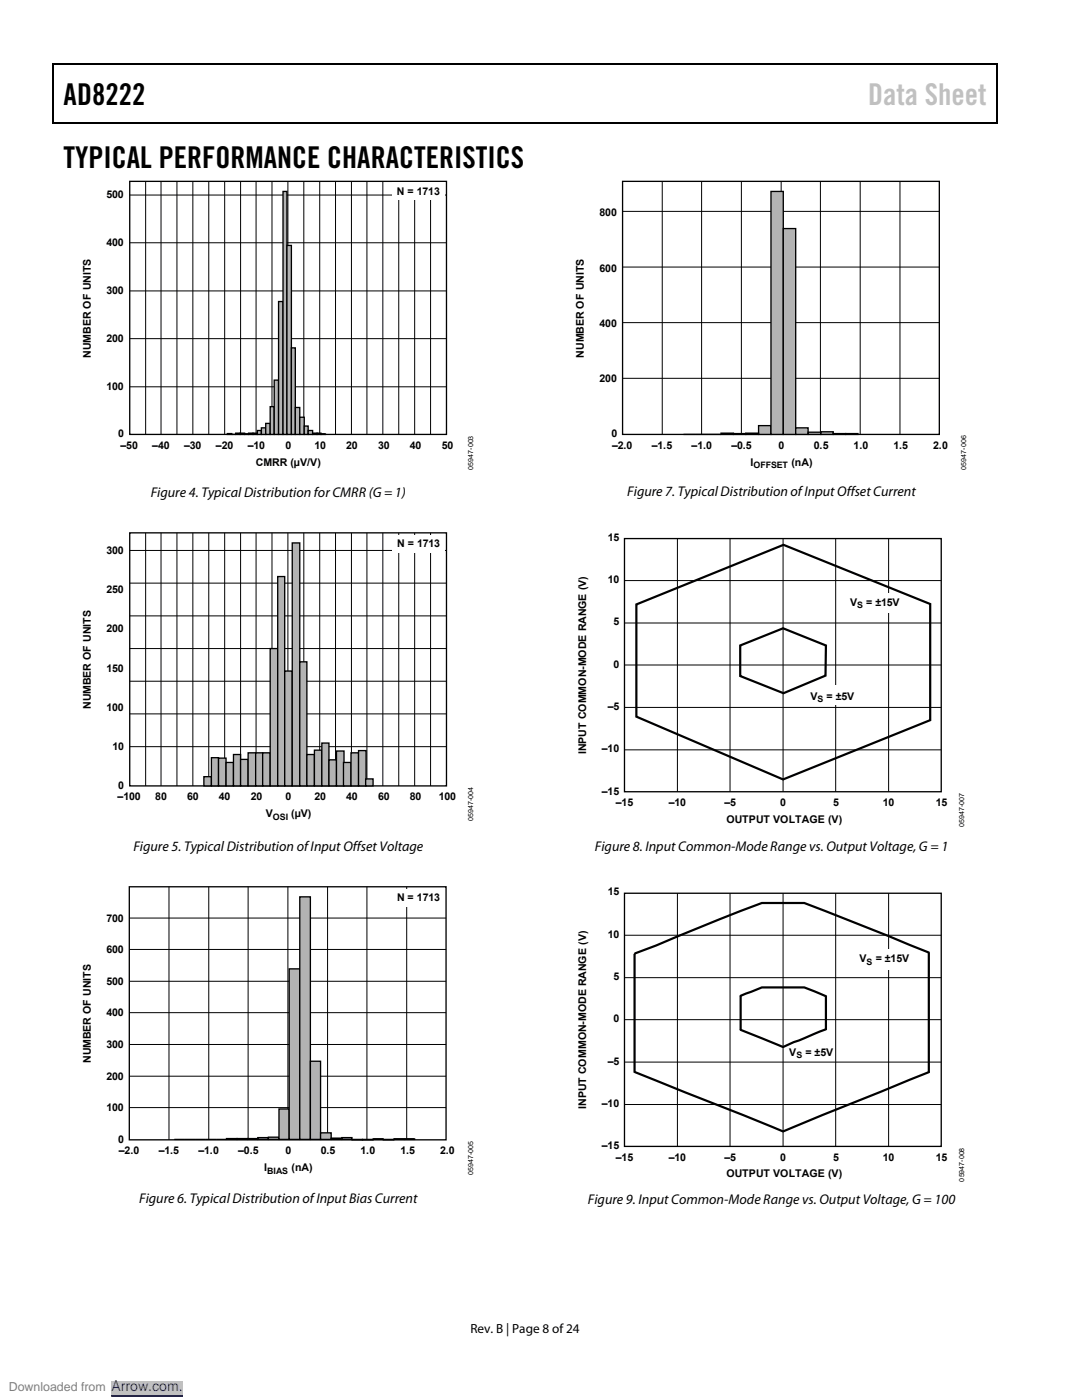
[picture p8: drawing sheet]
<svg xmlns="http://www.w3.org/2000/svg" width="216mm" height="279mm" viewBox="0 0 216 279" stroke-linecap="round" stroke-linejoin="round" font-family="sans-serif">
<path d="M10.5 12.7h.3v1h-.3zM198.8 12.7h.2v1h-.2zM198.8 12.7h.2v.3h-.2zM198.8 24.4h.2v.3h-.2z" fill="#000"/>
<path d="M10.5 12.8h188.3M10.7 13.7v11M198.9 13.7v11M10.5 24.5h188.3" fill="none" stroke="#000" stroke-width=".25"/>
<path d="M25.9 36.2h63.2v50.5h-63.2z" fill="none" stroke="#000" stroke-width=".26"/>
<g fill="none" stroke="#000" stroke-width=".2">
<path d="M25.9 38.9h63.2M29.1 36.2v50.5M32.1 36.2v50.5M35.3 36.2v50.5M38.5 36.2v50.5M41.7 36.2v50.5M44.8 36.2v50.5M48 36.2v50.5M51.1 36.2v50.5M54.3 36.2v50.5M57.4 36.2v50.5M60.6 36.2v50.5"/>
<path d="M63.8 36.2v50.5M67 36.2v50.5M70.1 36.2v50.5M73.2 36.2v50.5M76.4 36.2v50.5M79.6 36.2v50.5M82.7 36.2v50.5M85.9 36.2v50.5M25.9 58.1h63.2M25.9 48.5h63.2M25.9 77.2h63.2M25.9 67.6h63.2"/>
</g>
<g fill="#b3b3b3" stroke="#000" stroke-width=".26">
<path d="M45.4 86.5h.8v.2h-.8z"/>
<path d="M46.2 86.7h.8z"/>
<path d="M47 86.4h.9v.3h-.9z"/>
<path d="M47.9 86.4h.9v.3h-.9z"/>
<path d="M48.8 86.6l.8 .1z"/>
<path d="M49.6 86.4h.9v.3h-.9z"/>
<path d="M50.5 86.4h.9v.3h-.9z"/>
<path d="M51.4 85.9h.8v.8h-.8z"/>
<path d="M52.2 85.4h.8v1.3h-.8z"/>
<path d="M53 84.5h.9v2.2h-.9z"/>
<path d="M53.9 81.2h.8v5.5h-.8z"/>
<path d="M54.7 75.9h.9v10.8h-.9z"/>
<path d="M55.6 60.2h.9v26.5h-.9z"/>
<path d="M56.5 38.2h.8v48.5h-.8z"/>
<path d="M57.3 49h.8v37.7h-.8z"/>
<path d="M58.1 69.4h.8v17.3h-.8z"/>
<path d="M58.9 81.3h.9v5.4h-.9z"/>
<path d="M59.8 83.3h.9v3.4h-.9z"/>
<path d="M60.7 85h.8v1.7h-.8z"/>
<path d="M61.5 85.9h.9v.8h-.9z"/>
<path d="M62.4 86.4h.9v.3h-.9z"/>
<path d="M63.3 86.4h.8v.3h-.8z"/>
<path d="M64.1 86.6l.8 .1z"/>
</g>
<path d="M78.3 36.4h10.4v3.6h-10.4z" fill="#fff"/>
<path d="M25.9 106.3h63.2v50.5h-63.2z" fill="none" stroke="#000" stroke-width=".26"/>
<g fill="none" stroke="#000" stroke-width=".2">
<path d="M25.9 109.9h63.2M29.1 106.3v50.5M32.1 106.3v50.5M35.3 106.3v50.5M38.5 106.3v50.5M41.7 106.3v50.5M44.8 106.3v50.5M48 106.3v50.5M51.1 106.3v50.5M54.3 106.3v50.5M57.4 106.3v50.5M60.6 106.3v50.5"/>
<path d="M63.8 106.3v50.5M67 106.3v50.5M70.1 106.3v50.5M73.2 106.3v50.5M76.4 106.3v50.5M79.6 106.3v50.5M82.7 106.3v50.5M85.9 106.3v50.5M25.9 136h63.2M25.9 129.4h63.2M25.9 149h63.2M25.9 142.5h63.2"/>
</g>
<path d="M78.3 106.8h10.5v3.4h-10.5z" fill="#fff"/>
<path d="M25.9 116.4h63.2M25.9 122.9h63.2" fill="none" stroke="#000" stroke-width=".2"/>
<g fill="#b3b3b3" stroke="#000" stroke-width=".26">
<path d="M40.7 155h1.5v1.8h-1.5z"/>
<path d="M42.2 151.2h1.4v5.6h-1.4z"/>
<path d="M43.6 151.3h1.5v5.5h-1.5z"/>
<path d="M45.1 152.2h1.5v4.6h-1.5z"/>
<path d="M46.6 150.6h1.4v6.2h-1.4z"/>
<path d="M48 151.6h1.5v5.2h-1.5z"/>
<path d="M49.5 150.2h1.5v6.6h-1.5z"/>
<path d="M51 150.2h1.4v6.6h-1.4z"/>
<path d="M52.4 150.2h1.5v6.6h-1.5z"/>
<path d="M53.9 129.4h1.5v27.4h-1.5z"/>
<path d="M55.4 115.1h1.4v41.7h-1.4z"/>
<path d="M56.8 133.9h1.5v22.9h-1.5z"/>
<path d="M58.3 108.4h1.5v48.4h-1.5z"/>
<path d="M59.8 132.1h1.4v24.7h-1.4z"/>
<path d="M61.2 150.6h1.5v6.2h-1.5z"/>
<path d="M62.7 149.7h1.5v7.1h-1.5z"/>
<path d="M64.2 148.3h1.4v8.5h-1.4z"/>
<path d="M65.6 151.6h1.5v5.2h-1.5z"/>
<path d="M67.1 149.9h1.5v6.9h-1.5z"/>
<path d="M68.5 152.2h1.5v4.6h-1.5z"/>
<path d="M70 150.2h1.5v6.6h-1.5z"/>
<path d="M71.5 149.8h1.5v7h-1.5z"/>
<path d="M73 155.4h1.4v1.4h-1.4z"/>
</g>
<g fill="none" stroke="#000" stroke-width=".2">
<path d="M33.7 177v50.5M41.7 177v50.5M49.5 177v50.5M57.4 177v50.5M65.4 177v50.5M73.2 177v50.5M81.2 177v50.5M25.8 183.2h63.2M25.8 189.5h63.2M25.8 195.8h63.2M25.8 202.1h63.2M25.8 208.4h63.2"/>
<path d="M25.8 214.8h63.2M25.8 221h63.2"/>
</g>
<path d="M25.8 177h63.2v50.5h-63.2z" fill="none" stroke="#000" stroke-width=".26"/>
<g fill="#b3b3b3" stroke="#000" stroke-width=".26">
<path d="M34.8 227.4h2.1z"/>
<path d="M36.9 227.4h2z"/>
<path d="M38.9 227.4h2.1z"/>
<path d="M41 227.4h2.2z"/>
<path d="M43.2 227.4h2z"/>
<path d="M45.2 227.2h2.1v.2h-2.1z"/>
<path d="M47.3 227.2h2.1v.2h-2.1z"/>
<path d="M49.4 227.2h2v.2h-2z"/>
<path d="M51.4 227h2.2v.4h-2.2z"/>
<path d="M53.6 226.9h2.1v.5h-2.1z"/>
<path d="M55.7 221.3h2v6.1h-2z"/>
<path d="M57.7 193.4h2.1v34h-2.1z"/>
<path d="M59.8 179h2.1v48.4h-2.1z"/>
<path d="M61.9 211.8h2.1v15.6h-2.1z"/>
<path d="M64 226.1h2.1v1.3h-2.1z"/>
<path d="M66.1 227.1h2.1v.3h-2.1z"/>
<path d="M68.2 227h2v.4h-2z"/>
<path d="M70.2 227.4l2.1 .1z"/>
<path d="M72.3 227.4l2.1 .1z"/>
<path d="M74.4 227.3l2.1 .1z"/>
<path d="M76.5 227.4l2.1 .1z"/>
<path d="M78.6 227.3l2.1 .1z"/>
<path d="M80.7 227.3l2 .1z"/>
</g>
<path d="M78.3 177.4h10.5v3.4h-10.5z" fill="#fff"/>
<path d="M132.1 36.2v50.5M140 36.2v50.5M147.9 36.2v50.5M155.9 36.2v50.5M163.7 36.2v50.5M171.6 36.2v50.5M179.6 36.2v50.5M124.2 42.2h63.2M124.2 53.3h63.2M124.2 64.4h63.2M124.2 75.5h63.2" fill="none" stroke="#000" stroke-width=".2"/>
<path d="M124.2 36.2h63.2v50.5h-63.2z" fill="none" stroke="#000" stroke-width=".26"/>
<g fill="#b3b3b3" stroke="#000" stroke-width=".26">
<path d="M151.4 84.9h2.4v1.8h-2.4z"/>
<path d="M148.8 86.4h2.6v.3h-2.6z"/>
<path d="M146.3 86.5h2.5v.2h-2.5z"/>
<path d="M143.9 86.4h2.4v.3h-2.4z"/>
<path d="M141.4 86.7h2.5z"/>
<path d="M138.9 86.7h2.5z"/>
<path d="M136.4 86.7h2.5z"/>
<path d="M153.8 38.2h2.5v48.5h-2.5z"/>
<path d="M156.3 45.6h2.5v41.1h-2.5z"/>
<path d="M158.8 85.4h2.4v1.3h-2.4z"/>
<path d="M161.2 86.3h2.6v.4h-2.6z"/>
<path d="M163.8 86.2h2.5v.5h-2.5z"/>
<path d="M166.3 86.5h2.4v.2h-2.4z"/>
<path d="M168.7 86.5h2.5v.2h-2.5z"/>
</g>
<path d="M124.6 107.5h63.2v50.5h-63.2z" fill="none" stroke="#000" stroke-width=".26"/>
<path d="M124.6 115.9h63.2M135.2 107.5v50.5M145.7 107.5v50.5M156.3 107.5v50.5M166.8 107.5v50.5M177.3 107.5v50.5M124.6 132.7h63.2M124.6 124.3h63.2M124.6 149.6h63.2M124.6 141.2h63.2" fill="none" stroke="#000" stroke-width=".2"/>
<path d="M127 120.6l29.3-11.9 29.3 11.8v23.2l-29.3 11.9-29.3-12.6zM147.7 128.8l8.6-3.4 8.5 3.4-.1 6-8.4 3.5-8.6-3.4z" fill="none" stroke="#000" stroke-width=".44"/>
<g fill="#fff">
<path d="M176.6 118.3h1.1v4h-1.1z"/>
<path d="M166.5 136.8h1v3.9h-1z"/>
</g>
<path d="M124.6 178.3h63.2v50.5h-63.2z" fill="none" stroke="#000" stroke-width=".26"/>
<path d="M135.2 178.3v50.5M145.7 178.3v50.5M156.3 178.3v50.5M166.8 178.3v50.5M177.3 178.3v50.5M124.6 195.1h63.2M124.6 186.6h63.2M124.6 212h63.2M124.6 203.5h63.2M124.6 220.4h63.2" fill="none" stroke="#000" stroke-width=".2"/>
<path d="M176.8 189.4h1v4h-1z" fill="#fff"/>
<path d="M126.6 190.4v23.7M164.8 198.8l-4.3-1.7h-8.5l-3.2 1.2-1 .4v6.8l8.5 3.5 8.5-3.6M164.8 198.7v6.8M185.3 190.1l-24.8-9.9h-8.5l-25.3 10.1M185.3 190.2v23.9M126.7 214l29.6 11.8 29-11.8" fill="none" stroke="#000" stroke-width=".44"/>
<path d="M0 276.9h70.6" fill="none" stroke="#fff" stroke-width="2.5" stroke-linecap="butt"/>
<path d="M22.2 275.6h14.3v2.6h-14.3z" fill="#c0c0c0"/>
<path d="M22.2 278.6h14.3" fill="none" stroke="#00f" stroke-width=".2"/>
<path d="M0 276.9h70.6" fill="none" stroke="#fff" stroke-width="2.5" stroke-linecap="butt"/>
<path d="M22.2 275.6h14.3v2.6h-14.3z" fill="#c0c0c0"/>
<path d="M22.2 278.6h14.3" fill="none" stroke="#00f" stroke-width=".2"/>
<path d="M0 276.9h70.6" fill="none" stroke="#fff" stroke-width="2.5" stroke-linecap="butt"/>
<path d="M22.2 275.6h14.3v2.6h-14.3z" fill="#c0c0c0"/>
<path d="M22.2 278.6h14.3" fill="none" stroke="#00f" stroke-width=".2"/>
<path d="M0 276.9h70.6" fill="none" stroke="#fff" stroke-width="2.5" stroke-linecap="butt"/>
<path d="M22.2 275.6h14.3v2.6h-14.3z" fill="#c0c0c0"/>
<path d="M22.2 278.6h14.3" fill="none" stroke="#00f" stroke-width=".2"/>
<path d="M0 276.9h70.6" fill="none" stroke="#fff" stroke-width="2.5" stroke-linecap="butt"/>
<path d="M22.2 275.6h14.3v2.6h-14.3z" fill="#c0c0c0"/>
<path d="M22.2 278.6h14.3" fill="none" stroke="#00f" stroke-width=".2"/>
<path d="M0 276.9h70.6" fill="none" stroke="#fff" stroke-width="2.5" stroke-linecap="butt"/>
<path d="M22.2 275.6h14.3v2.6h-14.3z" fill="#c0c0c0"/>
<path d="M22.2 278.6h14.3" fill="none" stroke="#00f" stroke-width=".2"/>
<path d="M0 276.9h70.6" fill="none" stroke="#fff" stroke-width="2.5" stroke-linecap="butt"/>
<path d="M22.2 275.6h14.3v2.6h-14.3z" fill="#c0c0c0"/>
<path d="M22.2 278.6h14.3" fill="none" stroke="#00f" stroke-width=".2"/>
<path d="M0 276.9h70.6" fill="none" stroke="#fff" stroke-width="2.5" stroke-linecap="butt"/>
<path d="M22.2 275.6h14.3v2.6h-14.3z" fill="#c0c0c0"/>
<path d="M22.2 278.6h14.3" fill="none" stroke="#00f" stroke-width=".2"/>
<g font-size="6">
<text x="12.7" y="21">AD8222</text>
<text x="12.7" y="33.6">TYPICAL PERFORMANCE CHARACTERISTICS</text>
</g>
<text font-size="6" fill="#c0c0c0" x="173.2" y="21">Data Sheet</text>
<g font-size="2.8">
<text x="30.1" y="99.2">Figure 4. Typical Distribution for CMRR (G = 1)</text>
<text x="125.2" y="99">Figure 7. Typical Distribution of Input Offset Current</text>
<text x="26.6" y="169.8">Figure 5. Typical Distribution of Input Offset Voltage</text>
<text x="118.7" y="169.8">Figure 8. Input Common-Mode Range vs. Output Voltage, G = 1</text>
<text x="27.8" y="240">Figure 6. Typical Distribution of Input Bias Current</text>
<text x="117.3" y="240.3">Figure 9. Input Common-Mode Range vs. Output Voltage, G = 100</text>
</g>
<text font-size="2.8" fill="#00f" x="22.2" y="277.6">Arrow.com.</text>
<text font-size="2.6" x="93.9" y="266">Rev. B | Page 8 of 24</text>
<text font-size="2.5" fill="#808080" x="1.8" y="277.6">Downloaded from</text>
<g font-size="2.1">
<text x="21.3" y="39.6">500</text>
<text x="79.2" y="39">N = 1713</text>
<text x="119.6" y="43.2">800</text>
<text x="21.3" y="49.1">400</text>
<text x="21.3" y="58.7">300</text>
<text x="119.6" y="54.2">600</text>
<text x="119.6" y="65.2">400</text>
<text x="18.1" y="71.4" transform="rotate(-90 18.1 71.4)">NUMBER OF UNITS</text>
<text x="21.3" y="68.2">200</text>
<text x="116.5" y="71.4" transform="rotate(-90 116.5 71.4)">NUMBER OF UNITS</text>
<text x="21.3" y="77.8">100</text>
<text x="119.6" y="76.3">200</text>
<text x="23.6" y="87.3">0</text>
<text x="24" y="89.6">–50</text>
<text x="30.4" y="89.6">–40</text>
<text x="36.7" y="89.6">–30</text>
<text x="43.1" y="89.6">–20</text>
<text x="49.4" y="89.6">–10</text>
<text x="57" y="89.6">0</text>
<text x="62.7" y="89.6">10</text>
<text x="69.1" y="89.6">20</text>
<text x="75.4" y="89.6">30</text>
<text x="81.8" y="89.6">40</text>
<text x="88.1" y="89.6">50</text>
<text x="122" y="87.3">0</text>
<text x="122.1" y="89.6">–2.0</text>
<text x="130.1" y="89.6">–1.5</text>
<text x="138" y="89.6">–1.0</text>
<text x="145.9" y="89.6">–0.5</text>
<text x="155.3" y="89.6">0</text>
<text x="162.4" y="89.6">0.5</text>
<text x="170.3" y="89.6">1.0</text>
<text x="178.3" y="89.6">1.5</text>
<text x="186.2" y="89.6">2.0</text>
<text x="51.1" y="92.9">CMRR (µV/V)</text>
<text x="149.8" y="92.9">I</text>
<text x="157.9" y="92.9">(nA)</text>
<text x="121.3" y="107.9">15</text>
<text x="21.3" y="110.6">300</text>
<text x="79.3" y="109.3">N = 1713</text>
<text x="21.3" y="118.4">250</text>
<text x="121.3" y="116.4">10</text>
<text x="122.4" y="124.8">5</text>
<text x="169.6" y="120.9">V</text>
<text x="172.8" y="120.9">= ±15V</text>
<text x="21.3" y="126.2">200</text>
<text x="21.3" y="134">150</text>
<text x="122.4" y="133.3">0</text>
<text x="18.1" y="141.5" transform="rotate(-90 18.1 141.5)">NUMBER OF UNITS</text>
<text x="21.3" y="141.8">100</text>
<text x="121.3" y="141.7">–5</text>
<text x="161.7" y="139.6">V</text>
<text x="164.9" y="139.6">= ±5V</text>
<text x="22.4" y="149.6">10</text>
<text x="117" y="150.5" transform="rotate(-90 117 150.5)">INPUT COMMON-MODE RANGE (V)</text>
<text x="120.1" y="150.2">–10</text>
<text x="23.5" y="159.7">–100</text>
<text x="23.6" y="157.4">0</text>
<text x="31" y="159.7">80</text>
<text x="37.3" y="159.7">60</text>
<text x="43.7" y="159.7">40</text>
<text x="50" y="159.7">20</text>
<text x="57" y="159.7">0</text>
<text x="62.7" y="159.7">20</text>
<text x="69.1" y="159.7">40</text>
<text x="75.4" y="159.7">60</text>
<text x="81.8" y="159.7">80</text>
<text x="87.5" y="159.7">100</text>
<text x="120.1" y="158.6">–15</text>
<text x="122.9" y="160.9">–15</text>
<text x="133.4" y="160.9">–10</text>
<text x="144.5" y="160.9">–5</text>
<text x="155.7" y="160.9">0</text>
<text x="166.2" y="160.9">5</text>
<text x="176.2" y="160.9">10</text>
<text x="186.7" y="160.9">15</text>
<text x="53" y="163">V</text>
<text x="58.1" y="163">(µV)</text>
<text x="144.9" y="164.2">OUTPUT VOLTAGE (V)</text>
<text x="79.2" y="179.9">N = 1713</text>
<text x="121.3" y="178.7">15</text>
<text x="21.2" y="184">700</text>
<text x="21.2" y="190.2">600</text>
<text x="121.3" y="187.2">10</text>
<text x="21.2" y="196.6">500</text>
<text x="122.4" y="195.6">5</text>
<text x="171.5" y="192">V</text>
<text x="174.7" y="192">= ±15V</text>
<text x="21.2" y="202.9">400</text>
<text x="21.2" y="209.2">300</text>
<text x="122.4" y="204">0</text>
<text x="18.1" y="212.1" transform="rotate(-90 18.1 212.1)">NUMBER OF UNITS</text>
<text x="21.2" y="215.5">200</text>
<text x="121.3" y="212.5">–5</text>
<text x="157.5" y="210.7">V</text>
<text x="160.7" y="210.7">= ±5V</text>
<text x="21.2" y="221.8">100</text>
<text x="117" y="221.3" transform="rotate(-90 117 221.3)">INPUT COMMON-MODE RANGE (V)</text>
<text x="120.1" y="220.9">–10</text>
<text x="23.6" y="228.1">0</text>
<text x="23.7" y="230.4">–2.0</text>
<text x="31.7" y="230.4">–1.5</text>
<text x="39.6" y="230.4">–1.0</text>
<text x="47.5" y="230.4">–0.5</text>
<text x="52.7" y="233.7">I</text>
<text x="56.9" y="230.4">0</text>
<text x="58.1" y="233.7">(nA)</text>
<text x="64" y="230.4">0.5</text>
<text x="71.9" y="230.4">1.0</text>
<text x="79.9" y="230.4">1.5</text>
<text x="87.8" y="230.4">2.0</text>
<text x="120.1" y="229.4">–15</text>
<text x="122.9" y="231.7">–15</text>
<text x="133.4" y="231.7">–10</text>
<text x="144.5" y="231.7">–5</text>
<text x="155.7" y="231.7">0</text>
<text x="166.2" y="231.7">5</text>
<text x="176.2" y="231.7">10</text>
<text x="186.7" y="231.7">15</text>
<text x="144.9" y="235">OUTPUT VOLTAGE (V)</text>
</g>
<g font-size="1.8">
<text x="150.3" y="93.4">OFFSET</text>
<text x="171" y="121.4">S</text>
<text x="163.1" y="140.1">S</text>
<text x="54.4" y="163.6">OSI</text>
<text x="172.9" y="192.5">S</text>
<text x="158.9" y="211.2">S</text>
<text x="53.3" y="234.2">BIAS</text>
</g>
<g font-size="1.4">
<text x="94.4" y="93.7" transform="rotate(-90 94.4 93.7)">05947-003</text>
<text x="192.8" y="93.7" transform="rotate(-90 192.8 93.7)">05947-006</text>
<text x="94.4" y="163.9" transform="rotate(-90 94.4 163.9)">05947-004</text>
<text x="192.4" y="165" transform="rotate(-90 192.4 165)">05947-007</text>
<text x="94.4" y="234.5" transform="rotate(-90 94.4 234.5)">05947-005</text>
<text x="192.4" y="235.8" transform="rotate(-90 192.4 235.8)">05947-008</text>
</g>
</svg>
